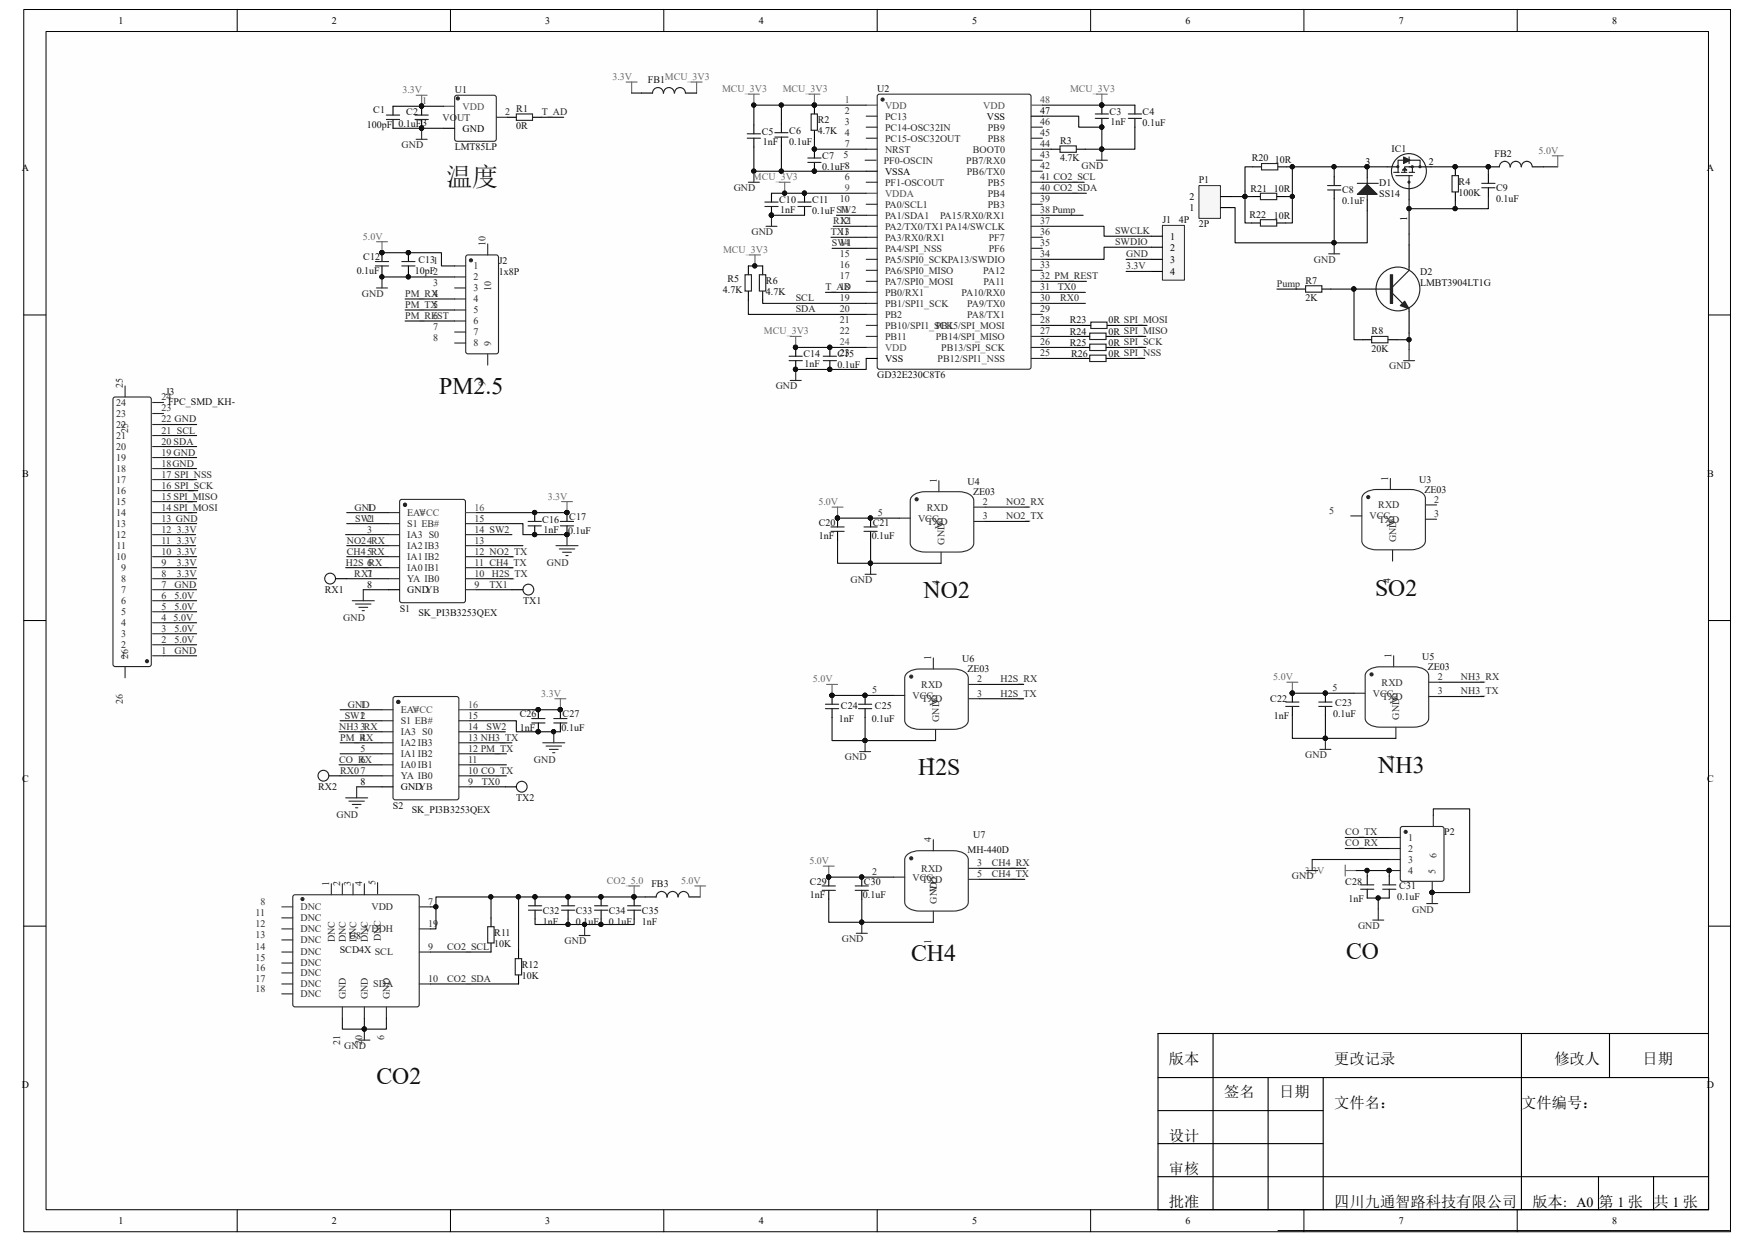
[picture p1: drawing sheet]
<svg xmlns="http://www.w3.org/2000/svg" width="297mm" height="210mm" viewBox="0 0 297 210" stroke-linecap="round" stroke-linejoin="round" font-family="sans-serif">
<path d="M4.1 1.7h288.8v206.7h-288.8z" fill="#fefefe"/>
<path d="M4 1.6h288.9v206.8h-288.9z" fill="none" stroke="#000" stroke-width=".17"/>
<path d="M7.8 5.4h281.3v199.3h-281.3z" fill="#fefefe"/>
<g fill="none" stroke="#000" stroke-width=".17">
<path d="M7.8 5.3h281.3v199.4h-281.3zM40.1 1.6v3.7M76.2 1.6v3.7M112.3 1.6v3.7M148.5 1.6v3.7M184.6 1.6v3.7M220.7 1.6v3.7M256.8 1.6v3.7M4 53.3h3.7M289.2 53.3h3.7M4 105h3.7M289.2 105h3.7"/>
<path d="M4 156.7h3.7M289.2 156.7h3.7M40.1 204.7v3.7M76.2 204.7v3.7M112.3 204.7v3.7M148.5 204.7v3.7M184.6 204.7v3.7M220.7 204.7v3.7M256.8 204.7v3.7"/>
</g>
<g fill="none" stroke="#000" stroke-width=".19">
<path d="M85.9 19.8h1.5M90.2 19.8h1.5M174.5 19.7h1.9M75.1 21.7h1.8M146.6 29h1.9M146.6 60.7h1.9M140.8 117.7v1.5M140.8 119.9v1.5M146.4 117.7v1.5M146.4 119.9v1.5M109.2 151.8h1.9M116.6 151.8h1.9"/>
<path d="M205.3 174.9v29.8M257.5 174.9v29.8M272.4 174.9v7.5M289.2 174.9h-93.2v29.8h93.2v-22.3h-93.2M196 193.5h27.9M196 199.1h93.2M196 187.9h27.9M214.6 182.4v22.3M223.9 182.4v22.3M270.5 199.1v5.6M279.8 199.1v5.6M216.3 208.3h76.4"/>
</g>
<g fill="none" stroke="#292929" stroke-width=".19">
<path d="M77.1 16.2l6.5-.1 .3 .2 .1 7.2-.2 .4h-6.5l-.3-.2-.1-7.2zM84 19.8h1.9M146.6 19.7h1.9M148.6 16l25.5-.1 .3 .2 .1 46-.2 .3-25.5 .1-.3-.2v-46zM146.4 27.1h1.9M146.6 21.5h1.9M146.6 23.4h1.9M146.6 30.8h1.9M146.6 25.3h1.9M146.6 34.6h1.9M146.6 36.4h1.9M146.6 38.3h1.9"/>
<path d="M174.5 21.5h1.9M174.5 23.4h1.9M174.5 27.1h1.9M174.5 30.8h1.9M174.5 25.3h1.9M174.5 34.6h1.9M174.5 36.4h1.9M174.5 38.3h1.9M174.5 32.7h1.9M174.5 29h1.9M146.6 40.2h1.9M146.6 42h1.9"/>
<path d="M146.6 43.9h1.9M146.6 45.8h1.9M146.6 47.6h1.9M146.6 49.5h1.9M146.6 51.3h1.9M146.6 53.2h1.9M146.6 55.1h1.9M146.6 56.9h1.9M174.5 40.2h1.9M174.5 42h1.9M174.5 43.9h1.9M174.5 45.8h1.9"/>
<path d="M174.5 47.6h1.9M174.5 49.5h1.9M174.5 51.3h1.9M174.5 53.2h1.9M174.5 55.1h1.9M174.5 56.9h1.9M174.5 58.8h1.9M174.5 60.7h1.9M152.2 87.7h1.8M154.4 84a3.1 3.1 0 0 1 2.2-.8h5.7a2.22 2.22 0 0 1 2.5 1.5v7.2a2.22 2.22 0 0 1-2.5 1.5h-5.7a2.22 2.22 0 0 1-2.6-1.5v-7.2zM158.9 81.3v1.9M159.3 93.5v1.8"/>
<path d="M164.9 85.8h1.8M164.9 88.2h1.8M228.6 87.3h1.9M230.8 83.6a3.1 3.1 0 0 1 2.2-.8h5.7a2.22 2.22 0 0 1 2.5 1.5v7.3a2.22 2.22 0 0 1-2.5 1.5h-5.7a2.22 2.22 0 0 1-2.5-1.5v-7.3zM235.3 81v1.8M235.7 93.1v1.9M241.3 85.4h1.8M241.3 87.9h1.8M151.3 117.7h1.8M153.5 114a3.1 3.1 0 0 1 2.1-.8h5.7a2.22 2.22 0 0 1 2.6 1.5v7.2a2.22 2.22 0 0 1-2.6 1.5h-5.7a2.22 2.22 0 0 1-2.5-1.5v-7.2zM158 111.4v1.8M163.9 115.8h1.9"/>
<path d="M163.9 118.2h1.9M229.2 117.3h1.8M231.4 113.6a3.1 3.1 0 0 1 2.2-.8h5.7a2.22 2.22 0 0 1 2.5 1.5v7.3a2.22 2.22 0 0 1-2.5 1.5h-5.7a2.22 2.22 0 0 1-2.6-1.5v-7.3zM235.9 111v1.8M241.8 115.5h1.9M241.8 117.9h1.9M158.3 123.5v1.8M236.2 123.1v1.9M47.7 155.3h1.9M47.7 157.2h1.9M47.7 159.1h1.9M49.7 151.5h21.1l.1 .3v18.4l-.3 .2-20.9-.1-.1-.3v-18.2z"/>
<path d="M56.1 149.6v1.8M57.9 149.6v1.8M59.7 149.6v1.8M61.7 149.6v1.8M71 153.5h1.8M71 157.2h1.8M151.3 148.4h1.8M153.5 144.7a3.1 3.1 0 0 1 2.1-.7h5.7a2.22 2.22 0 0 1 2.6 1.5v7.2a2.22 2.22 0 0 1-2.6 1.5h-5.7a2.22 2.22 0 0 1-2.5-1.5v-7.2zM158 142.1v1.9M158 154.2v1.9M163.9 146.9h1.9M163.9 148.8h1.9"/>
<path d="M47.7 161.1h1.9M47.7 166.5h1.9M47.7 163h1.9M47.7 164.7h1.9M47.7 168.2h1.9M57.9 170.4v1.9M61.7 170.4v1.9M65.4 170.4v1.9M71 161.1h1.8M71 166.5h1.8"/>
</g>
<g fill="#292929" stroke="#292929" stroke-width=".19">
<circle cx="77.5" cy="16.7" r=".26"/>
<circle cx="51.2" cy="152.1" r=".26"/>
<circle cx="154.2" cy="114.5" r=".26"/>
<circle cx="232.1" cy="114.1" r=".26"/>
<circle cx="155.1" cy="84.5" r=".26"/>
<circle cx="231.6" cy="84.1" r=".26"/>
<circle cx="154.2" cy="145.3" r=".26"/>
<circle cx="149.4" cy="16.8" r=".26"/>
</g>
<path d="M75.1 18h1.8M146.6 17.8h1.9M174.5 17.8h1.9M146.6 32.7h1.9M146.6 58.8h1.9" fill="none" stroke="#4c4c4c" stroke-width=".19"/>
<path d="M70.4 16.1h1.9M71.4 16.1v1.9M117 13.9h1.8M117.9 13.9v1.8M117.6 149.9h1.8M118.5 149.9v1.9M227.7 146.4v1.9M227.7 147.3h1.8" fill="none" stroke="#686868" stroke-width=".19"/>
<g fill="#0e0e0e" stroke="#0e0e0e" stroke-width=".17">
<circle cx="71.3" cy="18" r=".35"/>
<circle cx="71.3" cy="21.7" r=".35"/>
<circle cx="61.6" cy="174.1" r=".35"/>
<circle cx="98.9" cy="156.4" r=".35"/>
<circle cx="87.7" cy="151.8" r=".35"/>
<circle cx="73.8" cy="153.5" r=".35"/>
<circle cx="101.7" cy="156.4" r=".35"/>
<circle cx="96.1" cy="156.4" r=".35"/>
<circle cx="146.4" cy="117.7" r=".35"/>
<circle cx="140.8" cy="117.7" r=".35"/>
<circle cx="146.4" cy="125.3" r=".35"/>
<circle cx="224.3" cy="124.9" r=".35"/>
<circle cx="147.3" cy="95.3" r=".35"/>
<circle cx="145.8" cy="156.1" r=".35"/>
<circle cx="233.2" cy="152" r=".35"/>
<circle cx="231.3" cy="147.3" r=".35"/>
<circle cx="235.1" cy="147.3" r=".35"/>
<circle cx="127.6" cy="29" r=".35"/>
<circle cx="186.5" cy="17.8" r=".35"/>
<circle cx="130.5" cy="36.4" r=".35"/>
<circle cx="134.6" cy="62.5" r=".35"/>
<circle cx="140.4" cy="58.8" r=".35"/>
<circle cx="134.6" cy="58.8" r=".35"/>
<circle cx="186.5" cy="25.2" r=".35"/>
<circle cx="137.8" cy="25.2" r=".35"/>
<circle cx="127.6" cy="17.8" r=".35"/>
<circle cx="132.2" cy="17.8" r=".35"/>
<circle cx="137.8" cy="17.8" r=".35"/>
<circle cx="132.2" cy="29" r=".35"/>
<circle cx="137.8" cy="29" r=".35"/>
<circle cx="140.4" cy="62.5" r=".35"/>
<circle cx="186.5" cy="21.5" r=".35"/>
</g>
<g fill="none" stroke="#262626" stroke-width=".19">
<path d="M70.4 23.6h1.9M71.4 21.7v1.9M126.7 30.8h1.8M127.6 29v1.8M129.6 38.3h1.9M130.6 36.4v1.9M185.5 27.1h1.9M186.5 25.3v1.8M133.7 64.4h1.9M134.7 62.5v1.9M146.4 97.2h1.9M147.3 95.3v1.9"/>
<path d="M145.5 127.2h1.8M146.4 125.3v1.9M223.4 126.8h1.8M224.3 125v1.8M63.9 149.4v1.8M98 158.3h1.9M98.9 156.5v1.8M144.9 157.9h1.9M145.8 156.1v1.8M221.1 147.3h1.9M222.1 145.5v1.8M232.3 155.7h1.9"/>
<path d="M233.3 153.8v1.9M60.7 176h1.9M61.7 174.2v1.8"/>
</g>
<path d="M87.4 19.3h2.7v1.1h-2.7zM139.7 119.9h2.2M139.7 119.2h2.2M145.3 119.9h2.2M145.3 119.2h2.2M111.1 151.8a.91 .91 0 0 1 .9-.9 .91 .91 0 0 1 .9 .9M114.7 151.8a.91 .91 0 0 0-.9-.9 .91 .91 0 0 0-.9 .9M116.6 151.8a.9 .9 0 0 0-.9-.9 .9 .9 0 0 0-.9 .9" fill="none" stroke="#1c1c1c" stroke-width=".19"/>
<g fill="none" stroke="#0e0e0e" stroke-width=".19">
<path d="M66.5 18h8.6M91.7 19.8h3.7M132.2 17.8h-4.6v3.4M146.6 17.8h-14.4v3.2M176.4 17.8h15.7M176.4 19.7h6.2v1.8h3.9v3.8M66.5 21.7h8.6M127.6 24.9v4.1h4.6M132.2 24.7v4.3h14.4M137.8 23.6v1.7h8.8M176.4 25.3h1.5M192.1 21.5v3.8h-8.4"/>
<path d="M134.7 58.8h11.9M146.6 60.7v1.8h-11.9M141.7 91.4v3.9h17.6M147.3 91.4v3.9M166.7 85.8h7.5M166.7 88.2h7.5M165.8 115.8h7.4M165.8 118.2h7.4M243.7 115.5h7.4M243.7 117.9h7.4M140.8 121.4v3.9h17.5M146.4 121.4v3.9"/>
<path d="M218.7 121v4h17.5M224.3 121v4M73.8 153.5v3.7h-1M87.8 151.8v8.9M90.6 155.5v1h16.7v-1M96.1 155.5v1M101.7 155.5v1M140.3 152.2v3.9h17.7M145.8 152.2v3.9M165.8 146.9h7.8M165.8 148.8h7.6M222.1 145.5h13"/>
<path d="M227.7 141.7h7.4M227.7 143.6h7.4M229.5 147.3h5.6v1M231.4 152h3.7M231.4 147.3v1M233.3 152v1.8M57.9 172.3v1.9h3.8M61.7 172.3v1.9h3.7v-1.9M72.8 161.1h10.3M72.8 166.5h15"/>
</g>
<path d="M47.7 153.5h1.9" fill="none" stroke="#353535" stroke-width=".19"/>
<path d="M196.8 38.2h3.6v9.2h-3.6z" fill="#f5f5f5"/>
<path d="M196.7 38.1h3.7v9.3h-3.7z" fill="none" stroke="#262626" stroke-width=".17"/>
<g fill="none" stroke="#000" stroke-width=".19">
<path d="M66.5 18v1.5M71.4 18v1.5M137.8 17.8v1.5M66.5 20.2v1.5M71.4 20.2v1.5M127.6 21.2v1.4M127.6 23.4v1.5M130.6 32.7v1.5M130.6 34.9v1.5M132.2 21v1.5M132.2 23.2v1.5M136.2 32.7v1.5"/>
<path d="M136.2 34.9v1.5M137.8 22.1v1.5M137.8 25.3v1.4M137.8 27.5v1.5M194.9 40h1.8M64.6 42.8v1.5M64.6 45v1.5M69.1 42.8v1.5M69.1 45v1.5M126.7 45v1.5M126.7 49.3v1.5M129.1 45v1.5"/>
<path d="M129.1 49.3v1.5M134.7 58.8v1.5M140.4 58.8v1.5M194.9 41.8h1.8M194.9 43.9h1.8M194.9 45.9h1.8M229.2 48.9h3.7M238.5 41.5v3.7M238.5 52.6v3.8M134.7 61v1.5M140.4 61v1.5M56.8 97.9h1.9"/>
<path d="M65.8 99.8h1.8M86.6 99.8h1.9M96 86.8v1.4M96 89v1.5M55.7 131.3h1.9M64.6 133.2h1.9M85.5 133.2h1.9M91.1 120.1v1.5M91.1 122.3v1.5M94.8 120.1v1.5M94.8 122.3v1.5M83.1 155.3v1.5"/>
<path d="M83.1 159.6v1.5M90.6 151.8v1.5M90.6 154v1.5M96.1 151.8v1.5M96.1 154v1.5M101.7 151.8v1.5M101.7 154v1.5M107.3 151.8v1.5M107.3 154v1.5M231.4 148.3v1.4M231.4 150.5v1.5M235.1 148.3v1.4"/>
<path d="M235.1 150.5v1.5M87.8 160.7v1.5M87.8 165v1.5"/>
</g>
<g fill="none" stroke="#0e0e0e" stroke-width=".19">
<path d="M141 38.3h5.6M176.4 38.3h10.4v1.7h8.1M176.4 32.7h7.5M176.4 30.8h7.1M64.6 46.5v.4h4.5M64.6 42.8h10.1v2.2h2.2M68.6 50.6h8.3M68.6 52.5h8.3M68.6 54.3h8.3M69.1 46.5v.4h7.8M126.7 50.8v2.4h19.9M126.7 45h2.4"/>
<path d="M129.1 50.8v.5h17.5M139.7 49.5h6.9M140.6 40.2h6M140.8 42h5.8M176.4 51.3h7.3M176.4 49.5h7.3M176.4 47.6h7.5M176.4 55.1h6.7M176.4 58.8h6.5M190.6 45.9h4.3M190.6 43.9h4.3M194.9 41.8h-8.1v2.1h-10.4"/>
<path d="M27.7 79.3h5.6M27.7 77.4h5.6M27.7 75.6h5.6M27.7 73.7h5.6M27.7 71.8h5.6M176.4 60.7h6.5M27.7 99.8h5.6M27.7 97.9h5.6M27.7 86.8h5.6M27.7 88.6h5.6M27.7 90.5h5.4M27.7 92.3h5.4"/>
<path d="M27.7 94.2h5.6M27.7 96.1h5.6M27.7 84.9h5.6M27.7 83h5.8M27.7 81.2h5.6M58.5 90.5h7.3M58.5 96.1h7.3M58.7 97.9h7.1M58.7 86.8h7.1M58.7 88.6h7.1M58.7 92.3h7.1M58.7 94.2h7.1"/>
<path d="M61.5 99.8h4.3M80.7 99.8h5.9M80.7 97.9h6.1M80.7 90.5h5.9M80.7 92.3h7.8M80.7 94.2h6.1M80.7 96.1h6.1M141.7 87.7h10.5M27.7 111h5.6M27.7 109.1h5.6M27.7 107.3h5.6M27.7 105.4h5.6"/>
<path d="M27.7 103.5h5.6M27.7 101.7h5.6M140.8 117.7h10.5M218.7 117.3h10.5M57.4 123.8h7.2M57.4 129.4h7.2M57.6 131.3h7M57.6 120.1h7M57.6 122h7M57.6 125.7h7M57.6 127.6h7M60.4 133.2h4.2"/>
<path d="M79.6 120.1h15.2M79.6 122h7.8v1.8h7.4M79.6 133.2h5.9M79.6 131.3h6.1M79.6 123.8h5.9M79.6 125.7h7M79.6 127.6h6.1M79.6 129.4h6.1M242.6 138v-1.1h6.1v14.1h-6.3M83.1 151.8v3.5M109.2 151.8h-35.4v1.7h-1M140.3 148.4h11"/>
</g>
<path d="M95 84.9h1.9M96 84.9v1.9M93.9 118.2h1.9M94.8 118.2v1.9M106.4 149.9h1.9M107.3 149.9v1.9" fill="none" stroke="#686868" stroke-width=".19"/>
<g fill="#0e0e0e" stroke="#0e0e0e" stroke-width=".17">
<circle cx="95.9" cy="86.7" r=".35"/>
<circle cx="95.9" cy="90.5" r=".35"/>
<circle cx="94.8" cy="120.1" r=".35"/>
<circle cx="93.7" cy="123.8" r=".35"/>
<circle cx="91.1" cy="123.8" r=".35"/>
<circle cx="91.1" cy="120.1" r=".35"/>
<circle cx="69.1" cy="46.9" r=".35"/>
<circle cx="64.6" cy="46.9" r=".35"/>
<circle cx="127.7" cy="45" r=".35"/>
<circle cx="73.8" cy="153.5" r=".35"/>
<circle cx="83.1" cy="151.8" r=".35"/>
<circle cx="87.7" cy="151.8" r=".35"/>
<circle cx="90.5" cy="151.8" r=".35"/>
<circle cx="96.1" cy="151.8" r=".35"/>
<circle cx="101.7" cy="151.8" r=".35"/>
<circle cx="107.3" cy="151.8" r=".35"/>
<circle cx="145.8" cy="148.4" r=".35"/>
<circle cx="140.2" cy="148.4" r=".35"/>
<circle cx="146.4" cy="117.7" r=".35"/>
<circle cx="140.8" cy="117.7" r=".35"/>
<circle cx="147.3" cy="87.7" r=".35"/>
<circle cx="141.7" cy="87.7" r=".35"/>
<circle cx="224.3" cy="117.3" r=".35"/>
<circle cx="218.7" cy="117.3" r=".35"/>
<circle cx="64.6" cy="42.8" r=".35"/>
<circle cx="69.1" cy="42.8" r=".35"/>
<circle cx="71.3" cy="21.7" r=".35"/>
<circle cx="71.3" cy="18" r=".35"/>
<circle cx="137.8" cy="17.8" r=".35"/>
<circle cx="136.1" cy="32.7" r=".35"/>
<circle cx="130.5" cy="36.4" r=".35"/>
<circle cx="137.8" cy="29" r=".35"/>
<circle cx="137.8" cy="25.2" r=".35"/>
<circle cx="134.6" cy="58.8" r=".35"/>
<circle cx="134.6" cy="62.5" r=".35"/>
<circle cx="140.4" cy="62.5" r=".35"/>
<circle cx="140.4" cy="58.8" r=".35"/>
<circle cx="235.1" cy="147.3" r=".35"/>
<circle cx="242.3" cy="151" r=".35"/>
<circle cx="229.1" cy="48.9" r=".35"/>
</g>
<g fill="none" stroke="#262626" stroke-width=".19">
<path d="M63.7 48.7h1.9M64.6 46.9v1.8M61.5 99.8v1.9M94.1 92.3h3.7M94.7 92.9h2.6M95.2 93.5h1.5M95.8 94h.3M96 90.5v1.8M59.6 101.7h3.7M60.2 102.2h2.6M60.7 102.8h1.5M61.3 103.3h.4"/>
<path d="M58.5 135h3.7M59.1 135.6h2.6M59.6 136.1h1.5M60.2 136.7h.3M60.4 133.2v1.8M91.9 125.7h3.7M92.4 126.3h2.6M93 126.8h1.5M93.5 127.4h.4M93.7 123.8v1.9M241.5 152.9h1.8M242.4 151v1.9"/>
</g>
<g fill="none" stroke="#1c1c1c" stroke-width=".19">
<path d="M65.4 19.5h2.2M70.2 19.5h2.3M137.3 19.3h1v2.7h-1zM65.4 20.2h2.2M70.2 20.2h2.3M126.5 23.4h2.2M126.5 22.6h2.2M129.4 34.2h2.3M129.4 34.9h2.3M131.1 22.5h2.3M131.1 23.2h2.3M135 34.2h2.3"/>
<path d="M135 34.9h2.3M136.7 26.7h2.3M136.7 27.5h2.3M63.5 45h2.3M63.5 44.3h2.3M68 45h2.2M68 44.3h2.2M126.1 46.5h1.1v2.8h-1.1zM128.5 46.5h1.1v2.8h-1.1zM232.9 48.9h2.8M235.3 46.5h.4v4.8h-.4zM235.7 49.7l1.7 1.6"/>
<path d="M238.5 45.2v.6l-2.8 2.7M238.5 52.3v.3M133.5 61h2.3M133.5 60.3h2.3M139.3 61h2.3M139.3 60.3h2.3M94.8 88.2h2.3M94.8 89h2.3M90 121.6h2.2M90 122.3h2.2M93.7 121.6h2.3M93.7 122.3h2.3"/>
<path d="M82.5 156.8h1.1v2.8h-1.1zM89.4 153.3h2.3M89.4 154h2.3M95 153.3h2.3M95 154h2.3M100.6 153.3h2.3M100.6 154h2.3M106.2 153.3h2.2M106.2 154h2.2M230.3 149.7h2.2M230.3 150.5h2.2M234 149.7h2.2"/>
<path d="M234 150.5h2.2M87.2 162.2h1.1v2.8h-1.1z"/>
<circle cx="55.9" cy="97.9" r=".91"/>
<circle cx="89.4" cy="99.8" r=".91"/>
<circle cx="54.7" cy="131.3" r=".91"/>
<circle cx="88.3" cy="133.1" r=".91"/>
</g>
<g fill="#292929" stroke="#292929" stroke-width=".19">
<circle cx="68.5" cy="85.4" r=".26"/>
<circle cx="67.4" cy="118.8" r=".26"/>
<circle cx="79.7" cy="44.1" r=".26"/>
<circle cx="24.9" cy="111.9" r=".26"/>
<circle cx="237.9" cy="140.8" r=".26"/>
</g>
<g fill="none" stroke="#292929" stroke-width=".19">
<path d="M76.9 45h1.9M76.9 46.9h1.9M76.9 48.7h1.9M76.9 50.6h1.9M76.9 52.5h1.9M76.9 54.3h1.9M76.9 56.2h1.9M76.9 58.1h1.9M79 43.2l5-.1 .3 .2 .1 16.2-.2 .3-5 .1-.3-.2-.1-16.2zM82.5 41.3v1.8M82.5 59.9v1.9M19.3 67.2h5.9h.2l.2 .4v44.8l-.2 .4h-.2h-5.7h-.2l-.2-.4v-44.8z"/>
<path d="M21.2 65.3v1.9M25.8 79.3h1.9M25.8 77.4h1.9M25.8 75.6h1.9M25.8 73.7h1.9M25.8 71.8h1.9M25.8 70h1.9M25.8 68.1h1.9M25.8 86.8h1.9M25.8 88.6h1.9M25.8 90.5h1.9M25.8 92.3h1.9"/>
<path d="M25.8 94.2h1.9M25.8 96.1h1.9M25.8 97.9h1.9M25.8 99.8h1.9M25.8 84.9h1.9M25.8 83h1.9M25.8 81.2h1.9M65.8 86.8h1.8M65.8 88.6h1.8M65.8 90.5h1.8M65.8 92.3h1.8M65.8 94.2h1.8"/>
<path d="M65.8 96.1h1.8M65.8 97.9h1.8M67.8 84.6l10.6-.1 .3 .2 .1 16.9-.2 .3-10.6 .1-.3-.2-.1-16.9zM78.8 88.6h1.9M78.8 90.5h1.9M78.8 92.3h1.9M78.8 94.2h1.9M78.8 96.1h1.9M78.8 97.9h1.9M78.8 99.8h1.9M21.2 112.8v1.9M25.8 111h1.9"/>
<path d="M25.8 109.1h1.9M25.8 107.3h1.9M25.8 105.4h1.9M25.8 103.5h1.9M25.8 101.7h1.9M66.7 117.9h10.6l.3 .2 .1 16.9-.2 .3-10.6 .1-.3-.2-.1-17zM64.6 120.1h1.9M64.6 122h1.9M64.6 123.8h1.9M64.6 125.7h1.9M64.6 127.6h1.9M64.6 129.4h1.9"/>
<path d="M64.6 131.3h1.9M77.7 122h1.9M77.7 123.8h1.9M77.7 125.7h1.9M77.7 127.6h1.9M77.7 129.4h1.9M77.7 131.3h1.9M77.7 133.2h1.9M237.2 139.9h6.8l.3 .2 .1 8.7-.2 .3h-6.8l-.4-.1v-8.8zM242.6 138v1.9M235.1 141.7h1.9M235.1 143.6h1.9"/>
<path d="M235.1 145.5h1.9M235.1 147.3h1.9M242.4 149.2v1.8"/>
</g>
<path d="M78.8 86.8h1.9M77.7 120.1h1.9" fill="none" stroke="#4c4c4c" stroke-width=".19"/>
<path d="M235.5 46.5v4.8" fill="none" stroke="#1c1c1c" stroke-width=".37"/>
<path d="M237.7 51l.8 1.3-1.5-.6z" fill="#1c1c1c"/>
<g fill="none" stroke="#1c1c1c" stroke-width=".19">
<path d="M224.7 31.4h2.2M224.7 32.1h2.2M245.7 29.7h1.1v2.8h-1.1zM250.8 31h2.2M250.8 31.8h2.2M221 48.4h2.7v1h-2.7zM232.1 56.9h2.8v1.1h-2.8zM237.7 51l.8 1.3-1.5-.6z"/>
<circle cx="236.6" cy="48.9" r="3.7"/>
</g>
<g fill="#0e0e0e" stroke="#0e0e0e" stroke-width=".17">
<circle cx="229.1" cy="48.9" r=".35"/>
<circle cx="246.3" cy="28.2" r=".35"/>
</g>
<path d="M225.8 29.9v1.5M225.8 32.1v1.5M246.3 28.2v1.5M246.3 32.5v1.5M251.9 29.5v1.5M251.9 31.8v1.5M219.5 48.9h1.5M223.7 48.9h1.5M230.6 57.5h1.5M234.9 57.5h1.5" fill="none" stroke="#000" stroke-width=".19"/>
<path d="M261.2 28.2h2.4M216.1 48.9h3.4" fill="none" stroke="#0e0e0e" stroke-width=".19"/>
<path d="M238.5 59.2v1.8M237.5 61h1.9" fill="none" stroke="#262626" stroke-width=".19"/>
<path d="M262.7 26.4h1.9M263.6 26.4v1.8" fill="none" stroke="#686868" stroke-width=".19"/>
<path d="M202.9 31.5h3.6v5.5h-3.6z" fill="#f5f5f5"/>
<path d="M202.9 31.4h3.6v5.6h-3.6z" fill="none" stroke="#262626" stroke-width=".17"/>
<path d="M206.6 35.1h1.9M206.6 33.3h1.9M231.4 28.2v1.9M231.4 33.8v1.9" fill="none" stroke="#000" stroke-width=".19"/>
<circle cx="231.3" cy="28.2" r=".35" fill="#0e0e0e" stroke="#0e0e0e" stroke-width=".17"/>
<path d="M231.4 30.1v3.7" fill="none" stroke="#1c1c1c" stroke-width=".19"/>
<path d="M231.4 31.2l1.7 1.7h-3.4z" fill="#1c1c1c"/>
<g fill="none" stroke="#1c1c1c" stroke-width=".19">
<path d="M229.7 31h3.6M231.4 31.2l1.7 1.7h-3.4zM238.5 26.6v1.1M239 28.2v1"/>
<circle cx="238.4" cy="29" r="2.96"/>
</g>
<g fill="#0e0e0e" stroke="#0e0e0e" stroke-width=".17">
<circle cx="231.3" cy="28.2" r=".35"/>
<circle cx="238.5" cy="57.5" r=".35"/>
<circle cx="229.1" cy="48.9" r=".35"/>
</g>
<path d="M225.2 48.9h4v8.6h1.4M238.5 56.4v1.1h-2.1M238.5 57.5v1.7" fill="none" stroke="#0e0e0e" stroke-width=".19"/>
<path d="M234.7 28.2h1.9M238.5 32v1.8M240.3 28.2h1.9" fill="none" stroke="#000" stroke-width=".19"/>
<path d="M237.5 26.6l1.2 .5-1.2 .6z" fill="#1c1c1c"/>
<path d="M237.5 26.6l1.2 .5-1.2 .6z" fill="none" stroke="#1c1c1c" stroke-width=".17"/>
<path d="M235.9 29.2h.9M236.2 29.7h2.8M237.2 29.2h.9M238.5 28.2h1.8v-1.1h-3.7v2.1M238.5 29.2h.9M238.5 29.7v2.3M239 28.2h-1.3v1" fill="none" stroke="#1c1c1c" stroke-width=".19"/>
<path d="M237.7 28.4l.4 .4h-.7z" fill="#1c1c1c"/>
<path d="M237.7 28.4l.4 .4h-.7z" fill="none" stroke="#1c1c1c" stroke-width=".17"/>
<g fill="#1c1c1c" stroke="#1c1c1c" stroke-width=".19">
<circle cx="240.3" cy="28.2" r=".17"/>
<circle cx="238.5" cy="30.8" r=".17"/>
<circle cx="239" cy="28.2" r=".17"/>
<circle cx="236.6" cy="28.2" r=".17"/>
</g>
<path d="M224.9 43h1.8M225.8 41.1v1.9" fill="none" stroke="#262626" stroke-width=".19"/>
<g fill="#0e0e0e" stroke="#0e0e0e" stroke-width=".17">
<circle cx="225.8" cy="41.1" r=".35"/>
<circle cx="140.2" cy="148.4" r=".35"/>
<circle cx="140.8" cy="117.7" r=".35"/>
<circle cx="141.7" cy="87.7" r=".35"/>
<circle cx="218.7" cy="117.3" r=".35"/>
<circle cx="64.6" cy="42.8" r=".35"/>
<circle cx="127.6" cy="17.8" r=".35"/>
<circle cx="132.8" cy="32.7" r=".35"/>
<circle cx="127.7" cy="45" r=".35"/>
<circle cx="134.6" cy="58.8" r=".35"/>
<circle cx="186.5" cy="17.8" r=".35"/>
<circle cx="251.9" cy="28.2" r=".35"/>
<circle cx="137.8" cy="17.8" r=".35"/>
<circle cx="186.5" cy="21.5" r=".35"/>
<circle cx="95.9" cy="86.7" r=".35"/>
<circle cx="147.3" cy="87.7" r=".35"/>
<circle cx="145.8" cy="148.4" r=".35"/>
<circle cx="90.5" cy="86.7" r=".35"/>
<circle cx="90.5" cy="90.5" r=".35"/>
<circle cx="95.9" cy="90.5" r=".35"/>
<circle cx="136.1" cy="32.7" r=".35"/>
<circle cx="130.5" cy="36.4" r=".35"/>
<circle cx="224.3" cy="117.3" r=".35"/>
<circle cx="246.3" cy="28.2" r=".35"/>
<circle cx="246.3" cy="35.3" r=".35"/>
<circle cx="238.5" cy="35.3" r=".35"/>
<circle cx="225.8" cy="28.2" r=".35"/>
<circle cx="231.3" cy="28.2" r=".35"/>
<circle cx="218.7" cy="28.2" r=".35"/>
<circle cx="218.7" cy="33.2" r=".35"/>
<circle cx="210.7" cy="33.2" r=".35"/>
</g>
<g fill="none" stroke="#0e0e0e" stroke-width=".19">
<path d="M106.9 15.7h1.7M130.6 32.7h16M130.6 36.4h5.6M141.6 36.4h5M176.4 36.4h6.9M208.5 33.3h2.2v4.4h1.1M212 28.2h-1.3v5.1h1.1M217.6 33.3h1.1M217.8 28.2h.9M225.8 33.6v7.5h-16.8v-6h-.5M225.8 28.2v1.7M231.4 35.7v5.4h-5.6"/>
<path d="M234.7 28.2h-16v9.5h-1.1M238.5 33.8v1.5M242.2 28.2h9.7v1.3M246.3 35.3h-7.8v6.2M251.9 33.3v2h-5.6v-1.3M176.4 56.9h6.5M188.7 56.9h5.2M188.7 58.8h5.2M188.9 55.1h5.2M188.7 60.7h5M80.7 88.6h7.8v1.9h7.5M80.7 86.8h15.3"/>
</g>
<g fill="none" stroke="#686868" stroke-width=".19">
<path d="M106 13.9h1.8M106.9 13.9v1.8M126.7 15.9h1.8M127.6 15.9v1.9M136.9 15.9h1.9M137.8 15.9v1.9M185.5 15.9h1.9M186.5 15.9v1.9M131.9 30.8h1.8M132.8 30.8v1.9M63.7 40.9h1.9M64.6 40.9v1.9"/>
<path d="M126.8 43.1h1.9M127.8 43.1v1.9M133.7 56.9h1.9M134.7 56.9v1.9M140.8 85.8h1.9M141.7 85.8v1.9M139.9 115.8h1.8M140.8 115.8v1.9M217.8 115.5h1.8M218.7 115.5v1.8M139.3 146.6h1.9M140.3 146.6v1.8"/>
</g>
<g fill="none" stroke="#000" stroke-width=".19">
<path d="M108.6 15.7h1.8M116 15.7h1.9M186.5 17.8v1.5M192.1 17.8v1.5M177.9 25.3h1.5M182.2 25.3h1.5M186.5 20v1.5M192.1 20v1.5M211.8 33.3h1.5M211.8 37.7h1.5M212 28.2h1.5M216.1 33.3h1.5"/>
<path d="M216.1 37.7h1.5M216.3 28.2h1.5M251.9 28.2h1.9M259.3 28.2h1.9M182.9 56.9h1.5M182.9 58.8h1.5M183.1 55.1h1.5M187.2 56.9h1.5M187.2 58.8h1.5M187.4 55.1h1.5M182.9 60.7h1.5M187.2 60.7h1.5"/>
<path d="M90.5 86.8v1.4M90.5 89v1.5M141.7 87.7v1.5M141.7 89.9v1.5M147.3 87.7v1.5M147.3 89.9v1.5M218.7 117.3v1.5M218.7 119.6v1.4M224.3 117.3v1.5M224.3 119.6v1.4M140.3 148.4v1.5M140.3 150.7v1.5"/>
<path d="M145.8 148.4v1.5M145.8 150.7v1.5"/>
</g>
<g fill="none" stroke="#1c1c1c" stroke-width=".19">
<path d="M110.4 15.7a.91 .91 0 0 1 1-.9 .91 .91 0 0 1 .9 1M112.3 15.7a.9 .9 0 0 1 .9-.9 .9 .9 0 0 1 .9 .9M114.2 15.7a.91 .91 0 0 1 .9-.9 .91 .91 0 0 1 .9 .9M185.4 19.3h2.2M190.9 19.3h2.3M179.4 24.7h2.7v1.1h-2.7zM185.4 20h2.2M190.9 20h2.3M213.3 32.7h2.8v1.1h-2.8zM213.3 37.2h2.8v1.1h-2.8zM213.5 27.7h2.8v1.1h-2.8zM253.8 28.2a.9 .9 0 0 1 .9-.9 .9 .9 0 0 1 .9 1"/>
<path d="M257.4 28.2a.91 .91 0 0 0-.9-.9 .91 .91 0 0 0-.9 .9M259.3 28.2a.91 .91 0 0 0-.9-.9 .91 .91 0 0 0-.9 .9M184.4 56.4h2.8v1.1h-2.8zM184.4 58.2h2.8v1.1h-2.8zM184.6 54.5h2.7v1.1h-2.7zM184.4 60.1h2.8v1.1h-2.8zM89.4 89h2.2M89.4 88.2h2.2M140.6 89.2h2.3M140.6 89.9h2.3M146.2 89.2h2.3M146.2 89.9h2.3"/>
<path d="M217.6 118.8h2.2M217.6 119.6h2.2M223.2 118.8h2.2M223.2 119.6h2.2M139.1 149.9h2.3M139.1 150.7h2.3M144.7 149.9h2.3M144.7 150.7h2.3"/>
</g>
<text font-size="4.4" fill="#0e0e0e" x="75.5" y="31.5">温度</text>
<g font-size="4" fill="#0e0e0e">
<text x="74.3" y="66.7">PM2.5</text>
<text x="156.3" y="101.2">NO2</text>
<text x="232.7" y="100.8">SO2</text>
<text x="155.4" y="131.1">H2S</text>
<text x="233.3" y="130.8">NH3</text>
<text x="154.2" y="162.6">CH4</text>
<text x="227.8" y="162.3">CO</text>
<text x="63.7" y="183.5">CO2</text>
</g>
<g font-size="2.6">
<text x="197.8" y="180">版本</text>
<text x="207.2" y="185.6">签名</text>
<text x="216.5" y="185.6">日期</text>
<text x="225.8" y="180">更改记录</text>
<text x="263.1" y="180">修改人</text>
<text x="278" y="180">日期</text>
<text x="225.8" y="187.5">文件名：</text>
<text x="257.5" y="187.5">文件编号：</text>
<text x="197.8" y="193">设计</text>
<text x="197.8" y="198.6">审核</text>
<text x="197.8" y="204.2">批准</text>
<text x="225.8" y="204.2">四川九通智路科技有限公司</text>
<text x="259.3" y="204.2">版本: A0 第 1 张 共 1 张</text>
</g>
<g font-size="1.7">
<text x="20.1" y="4">1</text>
<text x="56.2" y="4">2</text>
<text x="92.3" y="4">3</text>
<text x="128.4" y="4">4</text>
<text x="164.5" y="4">5</text>
<text x="200.6" y="4">6</text>
<text x="236.7" y="4">7</text>
<text x="272.8" y="4">8</text>
<text x="78.3" y="22.3">GND</text>
<text x="167" y="20.2">VSS</text>
<text x="176" y="19.3">47</text>
<text x="3.7" y="29">A</text>
<text x="149.8" y="29.5">VSSA</text>
<text x="231.1" y="27.9">3</text>
<text x="241.8" y="27.9">2</text>
<text x="288.8" y="29">A</text>
<text x="201.3" y="35.7">1</text>
<text x="201.3" y="33.8">2</text>
<text x="198" y="40.6">1</text>
<text x="238.1" y="37.5" transform="rotate(-90 238.1 37.5)">1</text>
<text x="198" y="42.4">2</text>
<text x="198" y="44.4">3</text>
<text x="198" y="46.5">4</text>
<text x="142.1" y="60.3">23</text>
<text x="149.8" y="61.2">VSS</text>
<text x="3.7" y="80.6">B</text>
<text x="288.9" y="80.6">B</text>
<text x="62.1" y="99.4">8</text>
<text x="68.9" y="100.4">GNDYB</text>
<text x="3.7" y="132.4">C</text>
<text x="61" y="132.8">8</text>
<text x="67.8" y="133.7">GNDYB</text>
<text x="288.9" y="132.4">C</text>
<text x="3.7" y="184.1">D</text>
<text x="288.8" y="184.1">D</text>
<text x="20.1" y="207.1">1</text>
<text x="56.2" y="207.1">2</text>
<text x="92.3" y="207.1">3</text>
<text x="128.4" y="207.1">4</text>
<text x="164.5" y="207.1">5</text>
<text x="200.6" y="207.1">6</text>
<text x="236.7" y="207.1">7</text>
<text x="272.8" y="207.1">8</text>
</g>
<g font-size="1.7" fill="#686868">
<text x="68.1" y="15.7">3.3V</text>
<text x="103.6" y="13.5">3.3V</text>
<text x="112.5" y="13.5">MCU_3V3</text>
<text x="122.2" y="15.6">MCU_3V3</text>
<text x="132.5" y="15.6">MCU_3V3</text>
<text x="181.1" y="15.6">MCU_3V3</text>
<text x="260.4" y="26">5.0V</text>
<text x="127.4" y="30.5">MCU_3V3</text>
<text x="61.4" y="40.6">5.0V</text>
<text x="122.4" y="42.8">MCU_3V3</text>
<text x="129.3" y="56.6">MCU_3V3</text>
<text x="92.7" y="84.5">3.3V</text>
<text x="138.5" y="85.5">5.0V</text>
<text x="91.6" y="117.9">3.3V</text>
<text x="137.6" y="115.4">5.0V</text>
<text x="215.5" y="115.1">5.0V</text>
<text x="102.7" y="149.6">CO2_5.0</text>
<text x="115.3" y="149.6">5.0V</text>
<text x="137" y="146.2">5.0V</text>
<text x="220.8" y="147.9">3.3V</text>
</g>
<g font-size="1.7" fill="#4c4c4c">
<text x="71.5" y="17.6">1</text>
<text x="143" y="17.4">1</text>
<text x="176" y="17.4">48</text>
<text x="78.3" y="18.5">VDD</text>
<text x="149.8" y="18.4">VDD</text>
<text x="166.4" y="18.4">VDD</text>
<text x="143" y="32.3">9</text>
<text x="149.8" y="33.3">VDDA</text>
<text x="142.1" y="58.4">24</text>
<text x="149.8" y="59.4">VDD</text>
<text x="70.9" y="87.3">VCC</text>
<text x="80.3" y="86.4">16</text>
<text x="79.2" y="119.8">16</text>
<text x="69.8" y="120.7">VCC</text>
</g>
<g font-size="1.7" fill="#0e0e0e">
<text x="77" y="15.7">U1</text>
<text x="109.6" y="14.1">FB1</text>
<text x="148.5" y="15.6">U2</text>
<text x="62.1" y="21.7">100pF 0.1uF3</text>
<text x="63.2" y="19.1">C1</text>
<text x="68.7" y="19.5">C2</text>
<text x="87.4" y="18.9">R1</text>
<text x="87.4" y="21.9">0R</text>
<text x="128.9" y="22.8">C5</text>
<text x="133.6" y="22.6">C6</text>
<text x="138.4" y="20.8">R2</text>
<text x="138.4" y="22.6">4.7K</text>
<text x="187.8" y="19.5">C3</text>
<text x="188" y="21.2">1nF</text>
<text x="193.4" y="19.5">C4</text>
<text x="193.4" y="21.3">0.1uF</text>
<text x="77" y="25.4">LMT85LP</text>
<text x="129.1" y="24.5">1nF</text>
<text x="133.6" y="24.5">0.1uF</text>
<text x="139.1" y="26.9">C7</text>
<text x="139.1" y="28.8">0.1uF8</text>
<text x="179.4" y="24.3">R3</text>
<text x="179.4" y="27.3">4.7K</text>
<text x="211.8" y="27.3">R20</text>
<text x="215.7" y="27.5">10R</text>
<text x="235.5" y="25.7">IC1</text>
<text x="252.9" y="26.6">FB2</text>
<text x="131.9" y="34.4">C10</text>
<text x="137.5" y="34.4">C11</text>
<text x="202.9" y="31">P1</text>
<text x="211.6" y="32.5">R21 10R</text>
<text x="227.1" y="32.7">C8</text>
<text x="227.1" y="34.6">0.1uF</text>
<text x="233.4" y="31.4">D1</text>
<text x="233.4" y="33.3">SS14</text>
<text x="246.8" y="31.2">R4</text>
<text x="246.8" y="33.1">100K</text>
<text x="253.2" y="32.3">C9</text>
<text x="253.2" y="34.2">0.1uF</text>
<text x="132" y="36.1">1nF</text>
<text x="137.5" y="36.2">0.1uFSW2</text>
<text x="196.7" y="37.8">J1</text>
<text x="199.5" y="37.8">4P</text>
<text x="202.9" y="38.5">2P</text>
<text x="211.5" y="36.8">R22</text>
<text x="215.6" y="37">10R</text>
<text x="60.4" y="46.3">0.1uF</text>
<text x="61.5" y="44.1">C12</text>
<text x="70.2" y="46.3">10pF2</text>
<text x="70.8" y="44.4">C131</text>
<text x="84.4" y="44.7">J2</text>
<text x="84.4" y="46.5">1x8P</text>
<text x="123.1" y="47.8">R5</text>
<text x="240.3" y="46.5">D2</text>
<text x="122.3" y="49.7">4.7K</text>
<text x="129.6" y="48">R6</text>
<text x="129.6" y="49.9">4.7K</text>
<text x="220.9" y="48">R7</text>
<text x="220.9" y="51">2K</text>
<text x="240.3" y="48.4">LMBT3904LT1G</text>
<text x="181.1" y="56.8">R24</text>
<text x="181.1" y="54.7">R23</text>
<text x="181.1" y="58.6">R25</text>
<text x="187.6" y="56.8">0R SPI_MISO</text>
<text x="187.6" y="54.7">0R SPI_MOSI</text>
<text x="187.6" y="58.6">0R SPI_SCK</text>
<text x="232.1" y="56.6">R8</text>
<text x="232.1" y="59.6">20K</text>
<text x="136" y="60.5">C14</text>
<text x="136.1" y="62.1">1nF</text>
<text x="141.7" y="60.5">C15</text>
<text x="141.7" y="62.4">0.1uF</text>
<text x="148.5" y="64">GD32E230C8T6</text>
<text x="181.3" y="60.5">R26</text>
<text x="187.6" y="60.5">0R SPI_NSS</text>
<text x="28.1" y="66.8">J3</text>
<text x="28.4" y="68.5">FPC_SMD_KH-</text>
<text x="163.7" y="82.1">U4</text>
<text x="164.7" y="83.8">ZE03</text>
<text x="240.2" y="81.7">U3</text>
<text x="241.1" y="83.4">ZE03</text>
<text x="91.8" y="88.4">C16</text>
<text x="96.4" y="88.1">C17</text>
<text x="138.6" y="88.9">C20</text>
<text x="147.7" y="89">C21</text>
<text x="92" y="90.1">1nF</text>
<text x="96.1" y="90.3">0.1uF</text>
<text x="138.6" y="91.2">1nF</text>
<text x="147.5" y="91.2">0.1uF</text>
<text x="54.9" y="100.4">RX1</text>
<text x="67.6" y="103.5">S1</text>
<text x="70.8" y="104.2">SK_PI3B3253QEX</text>
<text x="88.5" y="102.2">TX1</text>
<text x="162.8" y="112.1">U6</text>
<text x="163.7" y="113.8">ZE03</text>
<text x="240.7" y="111.7">U5</text>
<text x="241.6" y="113.4">ZE03</text>
<text x="142.3" y="119.9">C24</text>
<text x="148.1" y="119.9">C25</text>
<text x="215" y="118.8">C22</text>
<text x="226" y="119.5">C23</text>
<text x="88" y="121.4">C26</text>
<text x="88" y="123.7">1nF</text>
<text x="95" y="123.7">0.1uF</text>
<text x="95.2" y="121.4">C27</text>
<text x="141.9" y="122.2">1nF</text>
<text x="147.5" y="122.2">0.1uF</text>
<text x="215.6" y="121.6">1nF</text>
<text x="225.6" y="121.4">0.1uF</text>
<text x="53.8" y="133.7">RX2</text>
<text x="66.5" y="136.9">S2</text>
<text x="69.7" y="137.6">SK_PI3B3253QEX</text>
<text x="87.4" y="135.6">TX2</text>
<text x="164.7" y="141.7">U7</text>
<text x="244.4" y="141.4">P2</text>
<text x="137.1" y="149.7">C29</text>
<text x="146.2" y="149.7">C30</text>
<text x="163.7" y="144.4">MH-440D</text>
<text x="227.7" y="149.7">C28</text>
<text x="91.9" y="154.6">C32</text>
<text x="97.5" y="154.6">C33</text>
<text x="103" y="154.6">C34</text>
<text x="108.6" y="154.6">C35</text>
<text x="110.2" y="150.1">FB3</text>
<text x="137.1" y="152">1nF</text>
<text x="146" y="152">0.1uF</text>
<text x="228.2" y="152.6">1nF</text>
<text x="236.4" y="152.4">0.1uF</text>
<text x="236.8" y="150.5">C31</text>
<text x="57.5" y="161.3">SCD4X SCL</text>
<text x="59" y="158.9">U8</text>
<text x="83.7" y="158.3">R11</text>
<text x="83.7" y="160.2">10K</text>
<text x="91.9" y="156.5">1nF</text>
<text x="97.5" y="156.5">0.1uF</text>
<text x="103" y="156.5">0.1uF</text>
<text x="108.6" y="156.5">1nF</text>
<text x="88.3" y="163.7">R12</text>
<text x="88.3" y="165.6">10K</text>
</g>
<g font-size="1.7" fill="#292929">
<text x="74.9" y="20.4">VOUT</text>
<text x="85.5" y="19.5">2</text>
<text x="143" y="19.3">2</text>
<text x="143" y="21.2">3</text>
<text x="143" y="23">4</text>
<text x="149.8" y="20.2">PC13</text>
<text x="149.8" y="22.1">PC14-OSC32IN</text>
<text x="149.8" y="24">PC15-OSC32OUT</text>
<text x="167.2" y="24">PB8</text>
<text x="167.2" y="22.1">PB9</text>
<text x="176" y="23">45</text>
<text x="176" y="21.2">46</text>
<text x="142.7" y="26.8">5</text>
<text x="143" y="24.9">7</text>
<text x="149.6" y="27.7">PF0-OSCIN</text>
<text x="149.8" y="25.8">NRST</text>
<text x="163.5" y="27.7">PB7/RX0</text>
<text x="163.6" y="29.5">PB6/TX0</text>
<text x="164.6" y="25.8">BOOT0</text>
<text x="176" y="28.6">42</text>
<text x="176" y="26.8">43</text>
<text x="176" y="24.9">44</text>
<text x="142.1" y="34.2">10</text>
<text x="143" y="30.5">6</text>
<text x="149.8" y="31.4">PF1-OSCOUT</text>
<text x="149.8" y="35.1">PA0/SCL1</text>
<text x="167.2" y="35.1">PB3</text>
<text x="167.2" y="33.3">PB4</text>
<text x="167.2" y="31.4">PB5</text>
<text x="176" y="34.2">39</text>
<text x="176" y="32.3">40 CO2_SDA</text>
<text x="176" y="30.5">41 CO2_SCL</text>
<text x="82.2" y="41.7" transform="rotate(-90 82.2 41.7)">10</text>
<text x="142.1" y="37.9">12</text>
<text x="142.1" y="39.8">13</text>
<text x="142.1" y="41.7">14</text>
<text x="142.2" y="36.1">11</text>
<text x="149.8" y="37">PA1/SDA1</text>
<text x="149.8" y="38.9">PA2/TX0/TX1 PA14/SWCLK</text>
<text x="149.8" y="40.7">PA3/RX0/RX1</text>
<text x="159.1" y="37">PA15/RX0/RX1</text>
<text x="167.3" y="40.7">PF7</text>
<text x="176" y="41.7">35</text>
<text x="176" y="39.8">36</text>
<text x="176" y="37.9">37</text>
<text x="176" y="36.1">38 Pump</text>
<text x="80.1" y="45.6">1</text>
<text x="80.1" y="47.5">2</text>
<text x="142.1" y="43.5">15</text>
<text x="142.1" y="45.4">16</text>
<text x="142.1" y="47.2">17</text>
<text x="149.8" y="42.6">PA4/SPI_NSS</text>
<text x="149.8" y="44.4">PA5/SPI0_SCKPA13/SWDIO</text>
<text x="149.8" y="46.3">PA6/SPI0_MISO</text>
<text x="166.4" y="46.3">PA12</text>
<text x="167.3" y="42.6">PF6</text>
<text x="176" y="47.2">32 PM_REST</text>
<text x="176" y="45.4">33</text>
<text x="176" y="43.5">34</text>
<text x="73.3" y="48.4">3</text>
<text x="73.3" y="50.2">4</text>
<text x="73.3" y="52.1">5</text>
<text x="73.3" y="54">6</text>
<text x="80.1" y="49.3">3</text>
<text x="80.1" y="51.2">4</text>
<text x="80.1" y="53">5</text>
<text x="83.1" y="49.3" transform="rotate(-90 83.1 49.3)">10</text>
<text x="142.1" y="49.1">18</text>
<text x="142.1" y="51">19</text>
<text x="142.1" y="52.8">20</text>
<text x="149.8" y="48.2">PA7/SPI0_MOSI</text>
<text x="149.8" y="50">PB0/RX1</text>
<text x="149.8" y="51.9">PB1/SPI1_SCK</text>
<text x="149.8" y="53.8">PB2</text>
<text x="162.7" y="50">PA10/RX0</text>
<text x="163.7" y="53.8">PA8/TX1</text>
<text x="163.7" y="51.9">PA9/TX0</text>
<text x="166.5" y="48.2">PA11</text>
<text x="176" y="52.8">29</text>
<text x="176" y="51">30</text>
<text x="176" y="49.1">31</text>
<text x="73.3" y="55.8">7</text>
<text x="73.3" y="57.7">8</text>
<text x="80.1" y="54.9">6</text>
<text x="80.1" y="56.8">7</text>
<text x="80.1" y="58.6">8</text>
<text x="83.1" y="58.6" transform="rotate(-90 83.1 58.6)">9</text>
<text x="142.1" y="54.7">21</text>
<text x="142.1" y="56.6">22</text>
<text x="149.8" y="55.6">PB10/SPI1_SCK</text>
<text x="149.8" y="57.5">PB11</text>
<text x="158.4" y="57.5">PB14/SPI_MISO</text>
<text x="158.4" y="55.6">PB15/SPI_MOSI</text>
<text x="159.3" y="59.4">PB13/SPI_SCK</text>
<text x="176" y="58.4">26</text>
<text x="176" y="56.6">27</text>
<text x="176" y="54.7">28</text>
<text x="20.8" y="65.7" transform="rotate(-90 20.8 65.7)">25</text>
<text x="82.2" y="65.4" transform="rotate(-90 82.2 65.4)">9</text>
<text x="158.7" y="61.2">PB12/SPI1_NSS</text>
<text x="176" y="60.3">25</text>
<text x="19.7" y="70.5">23</text>
<text x="19.7" y="68.7">24</text>
<text x="27.3" y="71.5">22 GND</text>
<text x="27.3" y="69.6">23</text>
<text x="27.3" y="67.7">24</text>
<text x="19.7" y="76.2">20</text>
<text x="19.7" y="74.3">21</text>
<text x="19.7" y="72.4">22</text>
<text x="21.7" y="73.3" transform="rotate(-90 21.7 73.3)">25</text>
<text x="27.3" y="77.1">19 GND</text>
<text x="27.3" y="75.2">20 SDA</text>
<text x="27.3" y="73.4">21 SCL</text>
<text x="19.7" y="83.6">16</text>
<text x="19.7" y="81.7">17</text>
<text x="19.7" y="79.9">18</text>
<text x="19.7" y="78">19</text>
<text x="27.3" y="82.7">16 SPI_SCK</text>
<text x="27.3" y="80.8">17 SPI_NSS</text>
<text x="27.3" y="79">18GND</text>
<text x="158.5" y="81.7" transform="rotate(-90 158.5 81.7)">1</text>
<text x="234.9" y="81.4" transform="rotate(-90 234.9 81.4)">1</text>
<text x="19.7" y="89.2">13</text>
<text x="19.7" y="87.3">14</text>
<text x="19.7" y="85.5">15</text>
<text x="27.3" y="88.3">13 GND</text>
<text x="27.3" y="86.4">14 SPI_MOSI</text>
<text x="27.3" y="84.5">15 SPI_MISO</text>
<text x="62.1" y="86.4">1</text>
<text x="62.1" y="88.3">2</text>
<text x="68.9" y="87.3">EA#</text>
<text x="68.9" y="89.2">S1 EB#</text>
<text x="80.3" y="88.3">15</text>
<text x="148.5" y="87.3">5</text>
<text x="155.4" y="88.3">VCC</text>
<text x="156.8" y="86.4">RXD</text>
<text x="156.9" y="88.8">TXD</text>
<text x="159.5" y="89.5" transform="rotate(-90 159.5 89.5)">Vo</text>
<text x="166.3" y="85.5">2</text>
<text x="166.3" y="87.9">3</text>
<text x="225" y="87">5</text>
<text x="231.8" y="87.9">VCC</text>
<text x="233.3" y="86">RXD</text>
<text x="233.3" y="88.4">TXD</text>
<text x="235.9" y="89.2" transform="rotate(-90 235.9 89.2)">Vo</text>
<text x="242.7" y="85.1">2</text>
<text x="242.7" y="87.5">3</text>
<text x="19.7" y="94.8">10</text>
<text x="19.7" y="91.1">12</text>
<text x="19.7" y="92.9">11</text>
<text x="27.3" y="95.7">9</text>
<text x="27.3" y="93.9">10</text>
<text x="27.3" y="92">11</text>
<text x="27.3" y="90.1">12</text>
<text x="62.1" y="90.1">3</text>
<text x="62.1" y="92">4</text>
<text x="62.1" y="93.9">5</text>
<text x="62.1" y="95.7">6</text>
<text x="68.9" y="91.1">IA3 S0</text>
<text x="68.9" y="92.9">IA2IB3</text>
<text x="68.9" y="94.8">IA1IB2</text>
<text x="80.3" y="95.7">11 CH4_TX</text>
<text x="80.3" y="93.9">12 NO2_TX</text>
<text x="80.3" y="92">13</text>
<text x="80.3" y="90.1">14 SW2</text>
<text x="159.8" y="92.2" transform="rotate(-90 159.8 92.2)">GND</text>
<text x="236.3" y="91.8" transform="rotate(-90 236.3 91.8)">GND</text>
<text x="20.5" y="100.4">7</text>
<text x="20.5" y="98.5">8</text>
<text x="20.5" y="96.6">9</text>
<text x="27.3" y="101.3">6</text>
<text x="27.3" y="99.4">7</text>
<text x="27.3" y="97.6">8</text>
<text x="62.1" y="97.6">7</text>
<text x="68.9" y="96.6">IA0IB1</text>
<text x="68.9" y="98.5">YA IB0</text>
<text x="80.3" y="99.4">9</text>
<text x="80.3" y="97.6">10</text>
<text x="158.9" y="99" transform="rotate(-90 158.9 99)">4</text>
<text x="235.3" y="98.6" transform="rotate(-90 235.3 98.6)">4</text>
<text x="20.5" y="107.8">3</text>
<text x="20.5" y="106">4</text>
<text x="20.5" y="104.1">5</text>
<text x="20.5" y="102.2">6</text>
<text x="27.3" y="106.9">3</text>
<text x="27.3" y="105">4</text>
<text x="27.3" y="103.2">5</text>
<text x="20.5" y="111.5">1</text>
<text x="20.5" y="109.7">2</text>
<text x="21.7" y="111.5" transform="rotate(-90 21.7 111.5)">26</text>
<text x="27.3" y="110.6">1</text>
<text x="27.3" y="108.8">2</text>
<text x="157.6" y="111.7" transform="rotate(-90 157.6 111.7)">1</text>
<text x="235.5" y="111.3" transform="rotate(-90 235.5 111.3)">1</text>
<text x="20.8" y="119.2" transform="rotate(-90 20.8 119.2)">26</text>
<text x="61" y="119.8">1</text>
<text x="147.6" y="117.3">5</text>
<text x="154.4" y="118.2">VCC</text>
<text x="155.9" y="116.4">RXD</text>
<text x="156" y="118.8">TXD</text>
<text x="158.5" y="119.5" transform="rotate(-90 158.5 119.5)">Vo</text>
<text x="165.4" y="115.4">2</text>
<text x="165.4" y="117.9">3</text>
<text x="225.5" y="117">5</text>
<text x="232.3" y="117.9">VCC</text>
<text x="233.8" y="116">RXD</text>
<text x="233.9" y="118.4">TXD</text>
<text x="236.4" y="119.2" transform="rotate(-90 236.4 119.2)">Vo</text>
<text x="243.3" y="115.1">2</text>
<text x="243.3" y="117.5">3</text>
<text x="61" y="123.5">3</text>
<text x="61" y="125.3">4</text>
<text x="67.8" y="120.7">EA#</text>
<text x="67.8" y="122.6">S1 EB#</text>
<text x="67.8" y="124.4">IA3 S0</text>
<text x="79.2" y="125.3">13 NH3_TX</text>
<text x="79.2" y="123.5">14</text>
<text x="79.2" y="121.6">15</text>
<text x="158.9" y="122.2" transform="rotate(-90 158.9 122.2)">GND</text>
<text x="236.8" y="121.8" transform="rotate(-90 236.8 121.8)">GND</text>
<text x="61" y="127.2">5</text>
<text x="61" y="129.1">6</text>
<text x="67.8" y="126.3">IA2IB3</text>
<text x="67.8" y="128.1">IA1IB2</text>
<text x="67.8" y="130">IA0IB1</text>
<text x="67.8" y="131.9">YA IB0</text>
<text x="79.2" y="130.9">10 CO_TX</text>
<text x="79.2" y="129.1">11</text>
<text x="79.2" y="127.2">12 PM_TX</text>
<text x="158" y="128.9" transform="rotate(-90 158 128.9)">4</text>
<text x="235.9" y="128.6" transform="rotate(-90 235.9 128.6)">4</text>
<text x="79.2" y="132.8">9</text>
<text x="157.6" y="142.5" transform="rotate(-90 157.6 142.5)">4</text>
<text x="238.3" y="142.3">1</text>
<text x="55.7" y="149.9" transform="rotate(-90 55.7 149.9)">1</text>
<text x="57.6" y="149.9" transform="rotate(-90 57.6 149.9)">2</text>
<text x="59.4" y="149.9" transform="rotate(-90 59.4 149.9)">3</text>
<text x="61.3" y="149.9" transform="rotate(-90 61.3 149.9)">4</text>
<text x="147.6" y="148.1">2</text>
<text x="154.4" y="149">VCC</text>
<text x="155.9" y="147.5">RXD</text>
<text x="156" y="149.4">TXD</text>
<text x="165.4" y="146.6">3</text>
<text x="165.4" y="148.5">5</text>
<text x="238.3" y="144.1">2</text>
<text x="238.3" y="146">3</text>
<text x="238.3" y="147.9">4</text>
<text x="242.9" y="147.9" transform="rotate(-90 242.9 147.9)">5</text>
<text x="243.1" y="145.2" transform="rotate(-90 243.1 145.2)">6</text>
<text x="43.3" y="155">11</text>
<text x="50.8" y="155.9">DNC</text>
<text x="62.9" y="154.1">VDD</text>
<text x="72.5" y="153.1">7</text>
<text x="158.5" y="152.9" transform="rotate(-90 158.5 152.9)">GND</text>
<text x="158.5" y="150.9" transform="rotate(-90 158.5 150.9)">VO</text>
<text x="43.2" y="156.8">12</text>
<text x="43.2" y="160.7">14</text>
<text x="43.2" y="158.7">13</text>
<text x="50.8" y="157.8">DNC</text>
<text x="50.8" y="161.7">DNC</text>
<text x="50.8" y="159.6">DNC</text>
<text x="56.6" y="159.4" transform="rotate(-90 56.6 159.4)">DNC</text>
<text x="58.5" y="159.4" transform="rotate(-90 58.5 159.4)">DNC</text>
<text x="60.3" y="159.4" transform="rotate(-90 60.3 159.4)">DNC</text>
<text x="61.6" y="157.8">VDDH</text>
<text x="62.2" y="159.4" transform="rotate(-90 62.2 159.4)">DNC</text>
<text x="72.5" y="160.7">9</text>
<text x="72.5" y="156.8">19</text>
<text x="157.6" y="159.7" transform="rotate(-90 157.6 159.7)">1</text>
<text x="43.2" y="162.6">15</text>
<text x="43.2" y="164.3">16</text>
<text x="43.2" y="166.2">17</text>
<text x="43.2" y="167.8">18</text>
<text x="50.8" y="163.5">DNC</text>
<text x="50.8" y="165.2">DNC</text>
<text x="50.8" y="167.1">DNC</text>
<text x="63.2" y="167.1">SDA</text>
<text x="72.5" y="166.2">10</text>
<text x="50.8" y="168.8">DNC</text>
<text x="58.5" y="169.1" transform="rotate(-90 58.5 169.1)">GND</text>
<text x="62.2" y="169.1" transform="rotate(-90 62.2 169.1)">GND</text>
<text x="66" y="169.1" transform="rotate(-90 66 169.1)">GND</text>
<text x="57.6" y="176.8" transform="rotate(-90 57.6 176.8)">21</text>
<text x="61.3" y="176.8" transform="rotate(-90 61.3 176.8)">20</text>
<text x="65" y="175.9" transform="rotate(-90 65 175.9)">6</text>
</g>
<g font-size="1.7" fill="#262626">
<text x="91.7" y="19.5">T_AD</text>
<text x="67.9" y="25.1">GND</text>
<text x="183" y="28.6">GND</text>
<text x="124.2" y="32.3">GND</text>
<text x="127.2" y="39.8">GND</text>
<text x="140.6" y="39.8">TX1</text>
<text x="140.8" y="41.7">SW1</text>
<text x="141" y="37.9">RX1</text>
<text x="188.7" y="39.6">SWCLK</text>
<text x="188.7" y="41.5">SWDIO</text>
<text x="190.6" y="43.5">GND</text>
<text x="190.6" y="45.6">3.3V</text>
<text x="222.4" y="44.4">GND</text>
<text x="61.3" y="50.2">GND</text>
<text x="68.6" y="54">PM_REST</text>
<text x="68.6" y="52.1">PM_TX</text>
<text x="68.6" y="50.2">PM_RX</text>
<text x="134.7" y="51">SCL</text>
<text x="134.7" y="52.8">SDA</text>
<text x="139.7" y="49.1">T_AD</text>
<text x="179" y="49.1">TX0</text>
<text x="179.4" y="51">RX0</text>
<text x="216.1" y="48.6">Pump</text>
<text x="131.3" y="65.9">GND</text>
<text x="235.1" y="62.5">GND</text>
<text x="60" y="86.4">GND</text>
<text x="60.1" y="88.3">SW1</text>
<text x="170.3" y="85.5">NO2_RX</text>
<text x="170.3" y="87.9">NO2_TX</text>
<text x="29.9" y="92">3.3V</text>
<text x="29.9" y="90.1">3.3V</text>
<text x="29.9" y="93.9">3.3V</text>
<text x="29.9" y="95.7">3.3V</text>
<text x="58.5" y="95.7">H2S_RX</text>
<text x="58.7" y="92">NO2_RX</text>
<text x="58.7" y="93.9">CH4_RX</text>
<text x="92.5" y="95.7">GND</text>
<text x="29.5" y="99.4">GND</text>
<text x="29.5" y="101.3">5.0V</text>
<text x="29.9" y="97.6">3.3V</text>
<text x="59.9" y="97.6">RX1</text>
<text x="82.8" y="99.4">TX1</text>
<text x="83.2" y="97.6">H2S_TX</text>
<text x="143.9" y="98.7">GND</text>
<text x="29.4" y="105">5.0V</text>
<text x="29.5" y="106.9">5.0V</text>
<text x="29.5" y="103.2">5.0V</text>
<text x="58.1" y="105">GND</text>
<text x="29.5" y="110.6">GND</text>
<text x="29.5" y="108.8">5.0V</text>
<text x="58.9" y="119.8">GND</text>
<text x="169.3" y="115.4">H2S_RX</text>
<text x="169.3" y="117.9">H2S_TX</text>
<text x="247.2" y="115.1">NH3_RX</text>
<text x="247.2" y="117.5">NH3_TX</text>
<text x="57.4" y="123.5">NH3_RX</text>
<text x="57.6" y="125.3">PM_RX</text>
<text x="58.3" y="121.6">SW12</text>
<text x="82.3" y="123.5">SW2</text>
<text x="57.4" y="129.1">CO_RX</text>
<text x="57.6" y="130.9">RX07</text>
<text x="90.3" y="129.1">GND</text>
<text x="143" y="128.7">GND</text>
<text x="220.9" y="128.3">GND</text>
<text x="81.5" y="132.8">TX0</text>
<text x="56.9" y="138.4">GND</text>
<text x="227.7" y="141.4">CO_TX</text>
<text x="227.7" y="143.2">CO_RX</text>
<text x="63.5" y="149.7" transform="rotate(-90 63.5 149.7)">5</text>
<text x="167.9" y="146.6">CH4_RX</text>
<text x="167.9" y="148.5">CH4_TX</text>
<text x="218.7" y="148.8">GND</text>
<text x="239" y="154.4">GND</text>
<text x="64.5" y="159.3" transform="rotate(-90 64.5 159.3)">DNC</text>
<text x="75.6" y="160.7">CO2_SCL</text>
<text x="95.5" y="159.8">GND</text>
<text x="142.5" y="159.4">GND</text>
<text x="229.8" y="157.2">GND</text>
<text x="75.6" y="166.2">CO2_SDA</text>
<text x="58.3" y="177.5">GND</text>
</g>
<g font-size="1.7" fill="#353535">
<text x="44.1" y="153.1">8</text>
<text x="50.8" y="154.1">DNC</text>
</g>
</svg>
